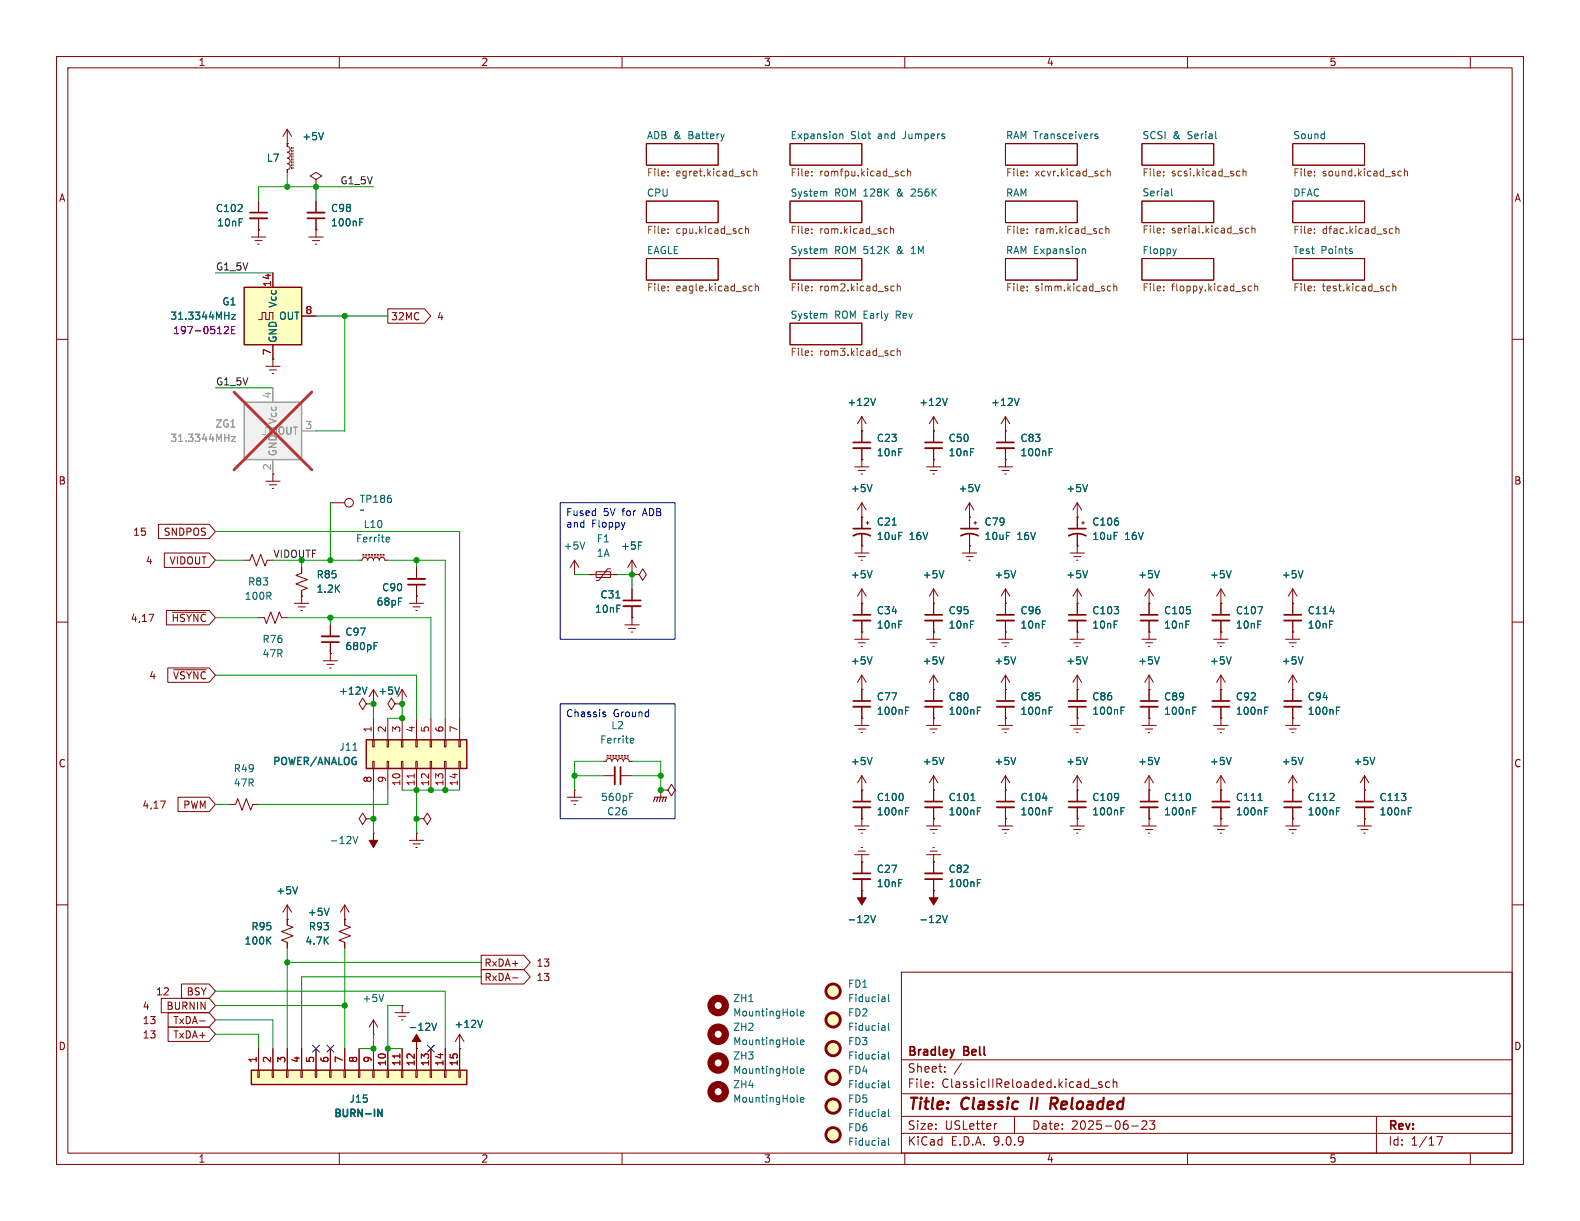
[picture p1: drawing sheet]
<svg xmlns="http://www.w3.org/2000/svg" width="279mm" height="216mm" viewBox="0 0 279 216" stroke-linecap="round" stroke-linejoin="round" font-family="sans-serif">
<g fill="none" stroke="#840000" stroke-width=".18">
<path d="M10 10h259.4v195.9h-259.4zM12 12h255.4v191.9h-255.4zM60 10v2M110 10v2M160 10v2M210 10v2M260 10v2M114.3 35.6h12.7v3.8h-12.7zM114.3 25.4h12.7v3.8h-12.7zM139.7 25.4h12.7v3.8h-12.7zM139.7 35.6h12.7v3.8h-12.7zM177.8 35.6h12.7v3.8h-12.7z"/>
<path d="M177.8 25.4h12.7v3.8h-12.7zM201.9 25.4h12.7v3.8h-12.7zM201.9 35.6h12.7v3.8h-12.7zM228.6 25.4h12.7v3.8h-12.7zM228.6 35.6h12.7v3.8h-12.7zM114.3 45.7h12.7v3.8h-12.7zM139.7 57.2h12.7v3.8h-12.7zM139.7 45.7h12.7v3.8h-12.7zM177.8 45.7h12.7v3.8h-12.7zM201.9 45.7h12.7v3.8h-12.7zM228.6 45.7h12.7v3.8h-12.7zM10 60h2"/>
<path d="M267.4 60h2M10 110h2M152.4 106.7h.1M152.4 104.1l.8 1.3M152.4 104.1l-.8 1.3M152.4 104.1v2.6M189.2 113h2.6M189.9 113.7h1.2M190.4 114.3h.2M190.5 111.8h.1M190.5 111.8v1.2M215.9 106.7h.1"/>
<path d="M215.9 104.1l-.8 1.3M215.9 104.1l.8 1.3M215.9 104.1v4.6M215.9 109.7v2.1M227.3 113h2.6M228 113.7h1.2M228.5 114.3h.2M228.6 111.8h.1M228.6 106.7h.1M228.6 104.1v4.6M228.6 109.7v3.3M228.6 104.1l-.8 1.3"/>
<path d="M228.6 104.1l.8 1.3M267.4 110h2M64.8 124.5l-.7-1.1-.6 1.1 .6 1 .7-1h1.2M66 124.5h.1M66 121.9l.8 1.3M66 121.9l-.7 1.3M66 121.9v2.6M163.8 146.1h2.6M164.5 146.7h1.2M165 147.3h.2M165.1 144.8h.1M165.1 144.8v1.3"/>
<path d="M227.3 146.1h2.6M228 146.7h1.2M228.5 147.3h.2M228.6 144.8h.1M228.6 144.8v1.3M10 160h2M159.4 171.9h108v32h-108zM267.4 160h2M159.4 197.4h108M159.4 193.4h108M159.4 187.4h108M164.9 192.1v.2"/>
<path d="M164.9 191.4v.1M167.1 189.4v.2M167.1 188.7v.1M170 188l-1.3 1.9M176.3 198.7l-.3 .1M179.4 197.4v3M192.9 192.4h1.1M194.9 191.4l-.4-.1-.2 .2 .1 .2 .5 .2v.3h-.6M196.2 191.4l-.4-.1-.3 .3v.4l.1 .2h.6M196.9 191.4l.2-.1 .3 .1 .1 .9M196.9 190.8v1.5M200.1 199.1h1.2"/>
<path d="M201.9 198.3l.6-.1 .2 .1 .1 .3-.9 1.1h.9M203.3 198.2h.9l-.5 .6 .4 .1v.6l-.2 .2h-.4l-.2-.2M243.4 197.4v6.5M60 203.9v2M110 203.9v2M159.4 200.4h108M160 203.9v2M210 203.9v2M254.1 201h1l-.7 1.5M260 203.9v2"/>
</g>
<path d="M182.5 194.1l-.2 2M183.5 194.1l-.3 2M186.3 195.2l.5 .9M186.7 194.1h-.8l-.2 2M186.8 195.1l-1 .1" fill="none" stroke="#840000" stroke-width=".4"/>
<g fill="none" stroke="#725600" stroke-width=".18">
<path d="M118.1 30.3v.2M118.1 31v.1M132.4 30.3h.3M132.7 31.1h-.3M133.3 30.4l.2-.1h.3v.8M133.3 29.8v1.3M143.5 31v.1M143.5 30.3v.2M159.9 30.3h-.3l-.3 .2 .2 .6h.4M160.5 30.4l.2-.1h.3v.8M160.5 29.8v1.3M181.6 30.3v.2"/>
<path d="M181.6 31v.1M194.9 30.3h.4M195.3 31.1h-.4M195.8 30.4l.2-.1h.3v.8M195.8 29.8v1.3M205.8 30.3v.2M205.8 31v.1M218.9 30.3h.4M219.3 31.1h-.4M219.8 30.4l.2-.1h.3l.1 .8M219.8 29.8v1.3M221.4 39.9v1.3"/>
<path d="M232.4 31v.1M232.4 30.3v.2M247.4 30.3h.4M247.8 31.1h-.4M248.4 30.4l.1-.1h.3l.1 .8M248.4 29.8v1.3M118.1 41.2v.1M118.1 40.5v.1M118.1 50.7v.1M118.1 51.3v.1M131.2 40.4l.1 .1M131.3 41.2l-.1 .1"/>
<path d="M131.8 40v1.3M131.8 40.6l.2-.2 .3 .1 .1 .8M132.7 50.6l.3 .1M133 51.4h-.3M133.6 50.7l.2-.1 .3 .1v.7M133.6 50.2v1.2M143.5 40.5v.1M143.5 41.2v.1M143.5 50.7v.1M143.5 51.3v.1M156.8 40.4l.1 .1M156.9 41.2l-.1 .1"/>
<path d="M157.5 40.6l.1-.2 .3 .1 .1 .8M157.5 40v1.3M157.8 50.6l.3 .1M158.1 51.4h-.3M158.7 50.7l.2-.1 .3 .1v.7M158.7 50.2v1.2M181.6 51.3v.1M181.6 40.5v.1M181.6 41.2v.1M181.6 50.7v.1M194.9 40.4l.1 .1M195 41.2l-.1 .1"/>
<path d="M195.6 40.6l.1-.2 .3 .1 .1 .8M195.6 40v1.3M196 50.6l.4 .1M196.4 51.4h-.4M197 50.7l.1-.1 .3 .1 .1 .7M197 50.2v1.2M205.8 51.3v.1M205.8 40.4v.1M205.8 41.1v.1M205.8 50.7v.1M220.2 41l.3 .2 .3-.1M220.7 51.2l.3 .2h.3"/>
<path d="M220.8 40.4h-.3l-.3 .2M221.3 50.7l-.3-.1-.3 .2M221.4 40.5l.2-.1h.3v.8M221.9 50.7l.1-.1 .3 .1 .1 .7M221.9 50.2v1.2M232.4 40.5v.1M232.4 41.2v.1M232.4 50.7v.1M232.4 51.3v.1M245.4 50.6l.4 .1M245.8 51.4h-.4M245.9 40.4l.4 .1"/>
<path d="M246.3 41.2l-.4 .1M246.3 50.7l.2-.1 .3 .1v.7M246.3 50.2v1.2M246.8 40.6l.2-.2 .3 .1 .1 .8M246.8 40v1.3M143.5 62.1v.1M143.5 62.7v.2M157.8 62l.3 .1M158.1 62.8l-.3 .1M158.7 62.1l.2-.1 .3 .1v.8M158.7 61.6v1.3"/>
</g>
<g fill="none" stroke="#006464" stroke-width=".18">
<path d="M128.1 23.7l-.3 .8M146 33.8l.2 .2v.7M148.5 23.8l.2-.1h.3l.1 .8M148.5 23.7v.8M194.1 23.7h-.3l-.2 .2 .1 .1 .4 .2v.3h-.5M207.2 33.4v1.1l.2 .1M146 44l.2 .2v.6M146 55.4l.2 .2v.7M161.1 44.8h.8M161.3 43.9h-.2M191.4 44.1h.5v.7M208 44l-.3 .8"/>
<path d="M239 44.4l.2 .2-.2 .2M239 44l.1 .1M154.2 100.9l-.4 1.3M217.7 100.9l-.4 1.3M222.4 107.3h.9l-.6 1.2M230.4 100.9l-.4 1.3M235.2 108.1h.8M64.9 121.5l-.4 1.3"/>
</g>
<path d="M214.4 108.7h3M227.1 108.7h3" fill="none" stroke="#840000" stroke-width=".3"/>
<path d="M214.4 109.7h3M227.1 109.7h3" fill="none" stroke="#840000" stroke-width=".33"/>
<path d="M64.8 130.8h17.7v5.1h-17.7z" fill="#ffffc2"/>
<path d="M64.8 130.8h17.7v5.1h-17.7z" fill="none" stroke="#840000" stroke-width=".25"/>
<g fill="none" stroke="#840000" stroke-width=".18">
<path d="M65.9 130.8h.3v1.3h-.3zM65.9 134.6h.3v1.3h-.3zM66 127v3.8M66 135.9v3.8M68.5 130.8h.2v1.3h-.2zM68.5 134.6h.2v1.3h-.2zM68.6 127v3.8M68.6 135.9v3.8M69.8 124.5l-.6-1.1-.6 1.1 .6 1 .6-1h1.3M71 130.8h.2v1.3h-.2zM71 134.6h.2v1.3h-.2zM71.1 124.5h.1"/>
<path d="M71.1 121.9v2.6M71.1 127v3.8M71.1 135.9v3.8M71.1 121.9l.8 1.3M71.1 121.9l-.7 1.3M73.5 130.8h.3v1.3h-.3zM73.5 134.6h.3v1.3h-.3zM73.7 127v3.8M73.7 135.9v3.8M76.1 130.8h.2v1.3h-.2zM76.1 134.6h.2v1.3h-.2zM76.2 127v3.8"/>
<path d="M76.2 135.9v3.8M78.6 130.8h.3v1.3h-.3zM78.6 134.6h.3v1.3h-.3zM78.7 127v3.8M78.7 135.9v3.8M81.2 130.8h.2v1.3h-.2zM81.2 134.6h.2v1.3h-.2zM81.3 127v3.8M81.3 135.9v3.8M177.8 139.7h.1M177.8 137.2v4.5M177.8 137.2l-.8 1.2"/>
<path d="M177.8 137.2l.8 1.2M190.5 139.7h.1M190.5 137.2l-.8 1.2M190.5 137.2l.8 1.2M190.5 137.2v4.5M203.2 139.7h.1M203.2 137.2v4.5M203.2 137.2l-.8 1.2M203.2 137.2l.8 1.2M215.9 139.7h.1M215.9 137.2v4.5M215.9 137.2l-.8 1.2"/>
<path d="M215.9 137.2l.8 1.2M228.6 139.7h.1M228.6 137.2l-.8 1.2M228.6 137.2l.8 1.2M228.6 137.2v4.5M241.3 139.7h.1M241.3 137.2l-.8 1.2M241.3 137.2l.8 1.2M241.3 137.2v4.5M40.6 142.2h1.1l.3-1 .8 2.1 .8-2.1 .7 2.1 .4-1.1h1M152.4 157.5h.1M163.8 151.1h2.6"/>
<path d="M164.5 150.5h1.2M165 149.9h.2M165.1 157.5h.1M165.1 152.4h.1M165.1 151.1v3.3M165.1 155.4v2.1M176.5 146.1h2.6M177.2 146.7h1.2M177.7 147.3h.2M177.8 144.8h.1M177.8 142.7v3.4M189.2 146.1h2.6"/>
<path d="M189.9 146.7h1.2M190.4 147.3h.2M190.5 144.8h.1M190.5 142.7v3.4M201.9 146.1h2.6M202.6 146.7h1.2M203.1 147.3h.2M203.2 144.8h.1M203.2 142.7v3.4M214.6 146.1h2.6M215.3 146.7h1.2M215.8 147.3h.2"/>
<path d="M215.9 144.8h.1M215.9 142.7v3.4M228.6 142.7v2.1M240 146.1h2.6M240.7 146.7h1.2M241.2 147.3h.2M241.3 144.8h.1M241.3 142.7v3.4M81.3 185.4h.1M81.3 182.9v2.5M81.3 182.9l.7 1.3M81.3 182.9l-.8 1.3"/>
</g>
<path d="M73.2 136.8v.8" fill="none" stroke="#a90000" stroke-width=".18"/>
<g fill="none" stroke="#006464" stroke-width=".18">
<path d="M62.4 132.7h.7M70.6 121.5l-.4 1.3M179.6 133.9l-.4 1.3M192.3 133.9l-.4 1.3M205 133.9l-.4 1.3M217.7 133.9l-.4 1.3M230.4 133.9l-.4 1.3M243.1 133.9l-.4 1.3M172.8 156.1h.5M172.8 155.5h.6M184.4 141.1h.8M185.5 143.4h.5"/>
<path d="M185.5 142.8h.6M198.2 143.4h.5M198.2 142.8h.6M210.9 143.4h.5M210.9 142.8h.6M222.5 141.6h.7M223.6 143.4h.5M223.6 142.8h.6M236.3 143.4h.5M236.3 142.8h.6M249 143.4h.5M249 142.8h.6"/>
<path d="M154 161.9l.4 1.2 .4-1.2M166.7 161.9l.4 1.2 .4-1.2M85.3 180.4l-.4 1.3"/>
</g>
<g fill="#840000" stroke="#840000" stroke-width=".18">
<path d="M152.4 157.5v1.3h.8l-.8 1.2-.8-1.2h.8z"/>
<path d="M165.1 157.5v1.3h.8l-.8 1.2-.8-1.2h.8z"/>
</g>
<path d="M163.6 155.4h3M176.3 141.7h3M189 141.7h3M201.7 141.7h3M214.4 141.7h3M227.1 141.7h3M239.8 141.7h3" fill="none" stroke="#840000" stroke-width=".3"/>
<path d="M163.6 154.4h3M176.3 142.7h3M189 142.7h3M201.7 142.7h3M214.4 142.7h3M227.1 142.7h3M239.8 142.7h3" fill="none" stroke="#840000" stroke-width=".33"/>
<path d="M44.4 189.2h38.1v2.6h-38.1z" fill="#ffffc2"/>
<path d="M44.4 189.2h38.1v2.6h-38.1z" fill="none" stroke="#840000" stroke-width=".25"/>
<g fill="none" stroke="#840000" stroke-width=".18">
<path d="M50.8 22.9v3l.4 .2 .1 .3-.1 .4-.4 .1 .4 .2 .1 .3-.1 .4-.4 .1 .4 .3 .1 .4-.2 .3h-.3l.4 .2 .1 .4-.1 .3-.4 .2v.5M50.8 25.4h.1M50.8 22.9l-.8 1.2M50.8 22.9l.8 1.2M51.6 26v.3M51.6 26.5v.3M51.6 27.1v.2M51.6 27.6v.2M51.6 28.1v.2M51.6 28.6v.2M51.6 29.1v.2M51.6 29.6v.2"/>
<path d="M51.8 26v.3M51.8 26.5v.3M51.8 27.1v.2M51.8 27.6v.2M51.8 28.1v.2M51.8 28.6v.2M51.8 29.1v.2M51.8 29.6v.2M55.9 31.8l1-.7-1-.6-1 .6 1 .7v1.2M55.9 33h.1M55.9 35.6v2M55.9 38.6v3.3"/>
<path d="M54.6 41.9h2.5M55.2 42.5h1.3M55.8 43.2h.2M55.9 40.6h.1M52.1 106.7h2.5M52.7 107.3h1.3M53.2 108h.3M53.3 105.4h.1M53.3 100.3v1l-1 .4 2.1 .8-2.1 .8 2.1 .7-1.1 .4v2.3M152.4 119.4v2.5M152.4 119.4l-.8 1.3M152.4 119.4l.8 1.3"/>
<path d="M176.5 113h2.6M177.2 113.7h1.2M177.7 114.3h.2M177.8 111.8h.1M177.8 106.7h.1M177.8 104.1v4.6M177.8 109.7v3.3M177.8 119.4v4.6M177.8 119.4l-.8 1.3M177.8 119.4l.8 1.3M177.8 104.1l-.8 1.3M177.8 104.1l.8 1.3"/>
<path d="M190.5 106.7h.1M190.5 119.4l-.8 1.3M190.5 119.4l.8 1.3M190.5 104.1v2.6M190.5 119.4v4.6M190.5 104.1l.8 1.3M190.5 104.1l-.8 1.3M203.2 106.7v2M203.2 109.7v2.1M203.2 119.4v4.6M203.2 119.4l-.8 1.3M203.2 119.4l.8 1.3"/>
<path d="M152.4 121.9h.1M165.1 121.9v2.1M165.1 125v2M176.5 128.3h2.6M177.2 128.9h1.2M177.7 129.5h.2M177.8 127h.1M177.8 121.9h.1M177.8 125v3.3M189.2 128.3h2.6M189.9 128.9h1.2M190.4 129.5h.2"/>
<path d="M190.5 121.9h.1M190.5 127h.1M190.5 125v3.3M201.9 128.3h2.6M202.6 128.9h1.2M203.1 129.5h.2M203.2 127h.1M203.2 121.9h.1M203.2 125v3.3M151.1 151.1h2.6M151.8 150.5h1.2M152.3 149.9h.2"/>
<path d="M152.4 152.4h.1M152.4 151.1v3.3M152.4 155.4v2.1M69.8 179.1h2.6M70.5 179.7h1.3M71.1 177.8h.1M71.1 177.8v1.3M45.6 189.2h.2v1.3h-.2zM45.7 185.4v3.8M48.1 189.2h.3v1.3h-.3zM48.3 185.4v3.8M50.7 189.2h.2v1.3h-.2z"/>
<path d="M50.8 185.4v3.8M53.2 189.2h.3v1.3h-.3zM53.3 185.4v3.8M55.8 189.2h.2v1.3h-.2zM55.9 185.4v3.8M58.3 189.2h.2v1.3h-.2zM58.4 185.4v3.8M60.8 189.2h.3v1.3h-.3zM61 185.4v3.8M63.4 189.2h.2v1.3h-.2zM63.5 185.4v3.8M65.9 189.2h.3v1.3h-.3z"/>
<path d="M66 182.9h.1M66 180.3v2.6M66 185.4v3.8M66 180.3l-.7 1.3M66 180.3l.8 1.3M68.5 189.2h.2v1.3h-.2zM68.6 185.4v3.8M71 189.2h.2v1.3h-.2zM71 180.3h.2M71.1 185.4v3.8M73.5 189.2h.3v1.3h-.3zM73.7 185.4h.1"/>
<path d="M73.7 185.4v3.8M76.1 189.2h.2v1.3h-.2zM76.2 185.4v3.8M78.6 189.2h.3v1.3h-.3zM78.7 185.4v3.8M81.2 189.2h.2v1.3h-.2zM81.3 185.4v3.8"/>
</g>
<path d="M70.7 186.4v.7" fill="none" stroke="#a90000" stroke-width=".18"/>
<path d="M66.8 196.2l.8 1.2v-1.2" fill="none" stroke="#006464" stroke-width=".25"/>
<path d="M54.4 38.6h3M176.3 108.7h3M201.7 108.7h3M163.6 124h3M176.3 124h3M189 125h3M201.7 124h3M150.9 154.4h3" fill="none" stroke="#840000" stroke-width=".3"/>
<path d="M54.4 37.6h3M176.3 109.7h3M201.7 109.7h3M163.6 125h3M176.3 125h3M189 124h3M201.7 125h3M150.9 155.4h3" fill="none" stroke="#840000" stroke-width=".33"/>
<g fill="none" stroke="#006464" stroke-width=".18">
<path d="M57.2 23.4l-.4 1.3M63.6 39.3h.4M63.6 38.7h.6M154.2 116.1l-.4 1.3M179.6 116.1l-.4 1.3M179.6 100.9l-.4 1.3M192.3 100.9l-.4 1.3M192.3 116.1l-.4 1.3M205 116.1l-.4 1.3M172.8 125.7h.5M172.8 125h.6M185.5 125.7h.5"/>
<path d="M185.5 125h.6M198.2 125.6h.5M198.2 125h.6M210.9 125.7h.5M210.9 125h.6M67.9 175.8l-.5 1.3M76.4 180.9l.4 1.3 .4-1.3"/>
</g>
<path d="M73.7 182.9l.7 1.3h-.7v1.2v-1.2h-.8z" fill="#840000" stroke="#840000" stroke-width=".18"/>
<path d="M43.2 71.1h10.1v10.2h-10.1z" fill="#f0f0f0"/>
<path d="M43.2 71.1h10.1v10.2h-10.1z" fill="none" stroke="#a1a1a1" stroke-width=".25"/>
<path d="M46.4 76.8h.6v-1.2h.6v1.2h.7v-1.2h.6v1.2M48.3 68.6v2.5M53.3 76.2h2.6M48.3 81.3v2.5" fill="none" stroke="#a1a1a1" stroke-width=".18"/>
<path d="M41 77.2h.6l-.6 .8h.6" fill="none" stroke="#989898" stroke-width=".18"/>
<path d="M41.4 69.3l13.7 13.8M55.1 69.3l-13.7 13.8" fill="none" stroke="#e12e31" stroke-width=".46"/>
<path d="M47 64.8h2.5M47.6 65.4h1.3M48.1 66h.3M48.3 63.5h.1M48.3 63.5v1.3" fill="none" stroke="#840000" stroke-width=".18"/>
<path d="M43.2 50.8h10.1v10.2h-10.1z" fill="#ffffc2"/>
<path d="M43.2 50.8h10.1v10.2h-10.1z" fill="none" stroke="#840000" stroke-width=".25"/>
<g fill="none" stroke="#840000" stroke-width=".18">
<path d="M45.7 35.6v2M45.7 38.6v3.3M50.8 25.4h.1M50.8 25.4v.5M50.8 30v.5M55.9 35.6v2M55.9 38.6v2M44.4 41.9h2.6M45.1 42.5h1.3M45.6 43.2h.2M45.7 56.5h.7v-1.3h.6v1.3h.6v-1.3h.7v1.3M45.7 40.6h.1"/>
<path d="M48.3 48.3v2.5M53.3 55.9h2.6M55.9 40.6h.1M68.6 54.6h6.5l1.1 1.3-1.1 1.3h-6.5zM48.3 63.5h.1M48.3 61v2.5M152.4 76.2h.1M152.4 73.7v4.5M152.4 79.2v3.4M152.4 73.7l.8 1.2M152.4 73.7l-.8 1.2M165.1 76.2h.1"/>
<path d="M165.1 73.7l.8 1.2M165.1 73.7l-.8 1.2M165.1 73.7v4.5M165.1 79.2v3.4M177.8 76.2h.1M177.8 73.7v4.5M177.8 79.2v3.4M177.8 73.7l.8 1.2M177.8 73.7l-.8 1.2M28 92.7h9l1.1 1.3-1.1 1.3h-9zM29.1 97.8h7.9l1.1 1.3-1.1 1.2h-7.9zM43.2 99.1h1l.4-1.1 .7 2.1 .8-2.1 .8 2.1 .3-1h1.1"/>
<path d="M47 85.1h2.5M47.6 85.7h1.3M48.1 86.4h.3M48.3 83.8v1.3M58.4 88.9h2.6M63.5 99.1h.5l.2-.4 .3-.1 .4 .1 .1 .4 .2-.4 .3-.1 .4 .1 .1 .4 .2-.4 .3-.1 .4 .1 .2 .4 .1-.4 .4-.1 .3 .1 .2 .4h.5M64.1 98.3h.3M64.1 98h.3M64.6 98.3h.3M64.6 98h.3M65.2 98.3h.2M65.2 98h.2"/>
<path d="M65.7 98.3h.2M65.7 98h.2M66.2 98.3h.2M66.2 98h.2M66.7 98.3h.2M66.7 98h.2M67.2 98.3h.2M67.2 98h.2M67.7 98.3h.2M67.7 98h.2M101.6 99.1v2.5M101.6 99.1l-.8 1.2"/>
<path d="M101.6 99.1l.8 1.2M111.8 99.1v2.5M111.8 99.1l-.8 1.2M111.8 99.1l.7 1.2M151.1 82.6h2.6M151.1 97.8h2.6M151.8 83.2h1.2M151.8 98.4h1.2M152.3 99.1h.2M152.3 83.8h.2M152.4 91.4h.1M152.4 81.3h.1"/>
<path d="M152.4 96.5h.1M152.4 88.9v4.6M152.4 94.5v3.3M152.4 88.9l-.8 1.3M152.4 88.9l.8 1.3M153.2 92.5h.5M153.4 92.2v.5M163.8 82.6h2.6M164.5 83.2h1.2M165 83.8h.2M165.1 81.3h.1M170.2 97.8h2.5"/>
<path d="M170.8 98.4h1.3M171.3 99.1h.3M171.4 96.5h.1M171.4 91.4h.1M171.4 88.9v4.6M171.4 94.5v3.3M171.4 88.9l.8 1.3M171.4 88.9l-.7 1.3M172.2 92.5h.5M172.5 92.2v.5M176.5 82.6h2.6M177.2 83.2h1.2"/>
<path d="M177.7 83.8h.2M177.8 81.3h.1M189.2 97.8h2.6M189.9 98.4h1.2M190.4 99.1h.2M190.5 96.5h.1M190.5 91.4h.1M190.5 88.9v4.6M190.5 94.5v3.3M190.5 88.9l-.8 1.3M190.5 88.9l.8 1.3M191.3 92.5h.5"/>
<path d="M191.5 92.2v.5M26.3 108.6h.9l-.6 1.3M29.4 107.9h7.6l1.1 1.3-1.1 1.3h-7.6zM29.7 118.1h7.3l1.1 1.3-1.1 1.3h-7.3zM30.5 108.3h5.9M30.7 118.4h5.7M45.7 109.2h1l.4 1 .8-2 .7 2 .8-2 .4 1h1M53.3 105.4h.1M53.3 100.3v1M53.3 104.4v1M57.1 116.8h2.6M57.8 117.5h1.3"/>
<path d="M58.3 118.1h.2M58.4 115.6h.1M58.4 110.5v2M58.4 113.5v3.3M72.4 106.7h2.5M73 107.3h1.3M73.5 108h.3M73.7 105.4h.1M73.7 100.3v2.1M73.7 103.4v3.3M101.6 101.6h.1M104.1 101.6h5.1"/>
<path d="M105.4 101.1h2.5v1h-2.5zM107.9 100.6h-.5l-1.5 2h-.5M110.5 110.5h2.5M111.1 111.1h1.3M111.6 111.8h.3M111.8 101.6h1.2l.7-1 .6 1-.6 1-.7-1M111.8 101.6h.1M111.8 109.2h.1M111.8 104.1v2.1M111.8 107.2v3.3M151.1 113h2.6M151.8 113.7h1.2"/>
<path d="M152.3 114.3h.2M152.4 111.8h.1M152.4 106.7h.1M152.4 106.7v2M152.4 109.7v3.3M163.8 113h2.6M164.5 113.7h1.2M165 114.3h.2M165.1 111.8h.1M165.1 106.7h.1M165.1 104.1v4.6M165.1 109.7v3.3"/>
<path d="M165.1 119.4v4.6M165.1 119.4l-.8 1.3M165.1 119.4l.8 1.3M165.1 104.1l-.8 1.3M165.1 104.1l.8 1.3M177.8 106.7h.1M177.8 111.8h.1M177.8 106.7v2M177.8 109.7v2.1M190.5 111.8h.1M190.5 106.7h.1M190.5 106.7v2"/>
<path d="M190.5 109.7v2.1M201.9 113h2.6M202.6 113.7h1.2M203.1 114.3h.2M203.2 111.8h.1M203.2 106.7h.1M203.2 104.1v4.6M203.2 109.7v3.3M203.2 104.1l.8 1.3M203.2 104.1l-.8 1.3M214.6 113h2.6M215.3 113.7h1.2"/>
<path d="M215.8 114.3h.2M215.9 111.8h.1M215.9 106.7h.1M215.9 106.7v2M215.9 109.7v3.3M215.9 119.4v4.6M215.9 119.4l-.8 1.3M215.9 119.4l.8 1.3M228.6 106.7h.1M228.6 111.8h.1M228.6 106.7v2M228.6 109.7v2.1"/>
<path d="M228.6 119.4v4.6M228.6 119.4l-.8 1.3M228.6 119.4l.8 1.3M66 124.5h.1M71.1 124.5h.1M101.6 139.7h.1M101.6 139.7v1.3M106.7 134.6h.5l.1-.3 .4-.2 .4 .2 .1 .3 .2-.3 .3-.2 .4 .2 .1 .3 .2-.3 .3-.2 .4 .2 .1 .3 .2-.3 .3-.2 .4 .2 .2 .3h.5M106.7 137.2h2M107.3 133.9h.3M107.3 133.6h.3M107.8 133.9h.3"/>
<path d="M107.8 133.6h.3M108.3 133.9h.3M108.3 133.6h.3M108.8 133.9h.3M108.8 133.6h.3M109.3 133.9h.3M109.3 133.6h.3M109.7 137.2h2.1M109.9 133.9h.2M109.9 133.6h.2M110.4 133.9h.2M110.4 133.6h.2"/>
<path d="M110.9 133.9h.2M110.9 133.6h.2M116.8 139.7h1.3l.6-1 .7 1-.7 1-.6-1M116.8 139.7h.1M116.8 139.7v1.3M151.1 128.3h2.6M151.8 128.9h1.2M152.3 129.5h.2M152.4 127h.1M152.4 139.7h.1M152.4 121.9h.1M152.4 121.9v2.1"/>
<path d="M152.4 125v3.3M152.4 137.2v4.5M152.4 137.2l.8 1.2M152.4 137.2l-.8 1.2M163.8 128.3h2.6M164.5 128.9h1.2M165 129.5h.2M165.1 127h.1M165.1 121.9h.1M165.1 139.7h.1M165.1 125v3.3M165.1 137.2v4.5"/>
<path d="M165.1 137.2l.8 1.2M165.1 137.2l-.8 1.2M177.8 121.9h.1M177.8 127h.1M177.8 139.7h.1M177.8 121.9v2.1M177.8 125v2M177.8 139.7v2M190.5 127h.1M190.5 121.9h.1M190.5 139.7h.1M190.5 121.9v2.1"/>
<path d="M190.5 125v2M190.5 139.7v2M203.2 121.9h.1M203.2 127h.1M203.2 139.7h.1M203.2 121.9v2.1M203.2 125v2M203.2 139.7v2M214.6 128.3h2.6M215.3 128.9h1.2M215.8 129.5h.2M215.9 121.9h.1"/>
<path d="M215.9 127h.1M215.9 139.7h.1M215.9 125v3.3M215.9 139.7v2M227.3 128.3h2.6M228 128.9h1.2M228.5 129.5h.2M228.6 127h.1M228.6 121.9h.1M228.6 139.7h.1M228.6 125v3.3M228.6 139.7v2"/>
<path d="M241.3 139.7h.1M241.3 139.7v2M28.4 141.6h.8l-.5 1.3M31.5 141h5.5l1.1 1.2-1.1 1.3h-5.5zM64.8 144.8l-.7-1-.6 1 .6 1 .7-1h1.2M66 144.8h.1M66 147.3h.1M72.4 148.6h2.5M73 149.2h1.3M73.5 149.9h.3M73.7 144.8h1.2l.7-1 .6 1-.6 1-.7-1M73.7 144.8h.1"/>
<path d="M73.7 147.3h.1M73.7 147.3v1.3M100.3 141h2.6M101 141.6h1.2M101.5 142.2h.2M151.1 146.1h2.6M151.8 146.7h1.2M152.3 147.3h.2M152.4 144.8h.1M152.4 152.4h.1M152.4 157.5h.1M152.4 142.7v3.4"/>
<path d="M152.4 152.4v2M152.4 155.4v2.1M165.1 144.8h.1M165.1 152.4h.1M165.1 157.5h.1M165.1 142.7v2.1M165.1 152.4v2M165.1 155.4v2.1M177.8 144.8h.1M177.8 142.7v2.1M190.5 144.8h.1M190.5 142.7v2.1"/>
<path d="M203.2 144.8h.1M203.2 142.7v2.1M215.9 144.8h.1M215.9 142.7v2.1M228.6 144.8h.1M228.6 142.7v2.1M241.3 144.8h.1M241.3 142.7v2.1M28.5 176.5h8.5l1.1 1.3-1.1 1.3h-8.5zM29.7 179.1h7.3l1.1 1.2-1.1 1.3h-7.3zM32.1 174h4.9l1.1 1.3-1.1 1.2h-4.9zM50.8 160v3.6l1 .4-2 .7 2 .8-2 .7 1 .4v1"/>
<path d="M50.8 162.6h.1M50.8 160l-.8 1.3M50.8 160l.8 1.3M61 162.6h.1M61 160v3.6l1 .4-2.1 .7 2.1 .8-2.1 .7 1.1 .4v1M61 160l-.8 1.3M61 160l.7 1.3M85.1 171.4h7.6l1.1 1.3-1.1 1.3h-7.6zM85.1 168.9h7.6l1.1 1.3-1.1 1.3h-7.6zM90.6 172.9h1M29.7 181.6h7.3l1.1 1.3-1.1 1.3h-7.3zM35.3 180.5h1"/>
<path d="M45.7 185.4v3.8M48.3 185.4v3.8M50.8 185.4v3.8M53.3 185.4v3.8M55.9 185.4v3.8M58.4 185.4v3.8M61 185.4v3.8M63.5 185.4v3.8M66 185.4v3.8M68.6 185.4v3.8M71.1 185.4v3.8M73.7 185.4h.1"/>
<path d="M73.7 185.4v3.8M76.2 185.4v3.8M78.7 185.4v3.8M81.3 185.4h.1M81.3 185.4v3.8"/>
<circle cx="61.7" cy="88.9" r=".76"/>
</g>
<g fill="none" stroke="#006464" stroke-width=".18">
<path d="M57.2 23.4l-.4 1.3M63.6 39.3h.4M63.6 38.7h.6M41 55.6h.6l-.6 .9h.6M154.8 70.4l-.4 1.3M167.5 70.4l-.4 1.3M180.2 70.4l-.4 1.3M185.5 79.9h.5M185.5 79.3h.6M68.5 95h.3l.1 .3-.6 .1M68.8 95.8h-.3M103.4 95.8l-.4 1.3"/>
<path d="M112.9 95.8h.6M154.2 85.7l-.4 1.2M157.8 92.9h.7M173.3 85.7l-.5 1.2M192.3 85.7l-.4 1.2M66.2 114.2h.4M66.2 113.6h.6M108.9 105.7h.7M154.2 100.9l-.4 1.3M154.2 116.1l-.4 1.3M166.9 116.1l-.4 1.3M166.9 100.9l-.4 1.3"/>
<path d="M179.6 100.9l-.4 1.3M179.6 116.1l-.4 1.3M192.3 100.9l-.4 1.3M192.3 116.1l-.4 1.3M205 100.9l-.4 1.3M205 116.1l-.4 1.3M217.7 116.1l-.4 1.3M217.7 100.9l-.4 1.3M222.4 107.3h.9l-.6 1.2M230.4 116.1l-.4 1.3M230.4 100.9l-.4 1.3M235.2 108.1h.8"/>
<path d="M64.9 121.5l-.4 1.3M70.6 121.5l-.4 1.3M111.6 130.5l.4 .1 .1 .2-.6 .2M112 131.3l-.4 .1M154.2 133.9l-.4 1.3M160.1 125.7h.5M160.1 125h.6M166.9 133.9l-.4 1.3M172.8 125.7h.5M172.8 125h.6M179.6 133.9l-.4 1.3M185.5 125.7h.5"/>
<path d="M185.5 125h.6M192.3 133.9l-.4 1.3M198.2 125.6h.5M198.2 125h.6M205 133.9l-.4 1.3M210.9 125.7h.5M210.9 125h.6M217.7 133.9l-.4 1.3M223.6 125.7h.5M223.6 125h.6M230.4 133.9l-.4 1.3M236.3 125.7h.5"/>
<path d="M236.3 125h.6M243.1 133.9l-.4 1.3M52.6 156.8l-.4 1.3M62.4 147.9l.4 1.3 .5-1.3M111.4 140.9h.4M111.4 140.3h.6M160.1 143.4h.5M160.1 142.8h.6M171.7 141.6h.7M172.8 143.4h.5M172.8 142.8h.6M172.8 156.1h.5"/>
<path d="M172.8 155.5h.6M184.4 141.1h.8M185.5 143.4h.5M185.5 142.8h.6M198.2 143.4h.5M198.2 142.8h.6M210.9 143.4h.5M210.9 142.8h.6M222.5 141.6h.7M223.6 143.4h.5M223.6 142.8h.6M236.3 143.4h.5"/>
<path d="M236.3 142.8h.6M249 143.4h.5M249 142.8h.6M47.4 166.2l.5 .7M47.9 165.7l-.7 .7M58.2 160.6l-.4 1.3M141 179.5l.1 .1M141.6 179.2l.6-.1-.1-.2-.4-.1-.1 .2v.6h.5M154 161.9l.4 1.2 .4-1.2M156.4 176.3l.1 .8M156.5 177l-.1 .1M156.5 176.6h-.1"/>
<path d="M157.1 175.8v1.1l.2 .2M166.7 161.9l.4 1.2 .4-1.2M76.4 180.9l.4 1.3 .4-1.3M85.3 180.4l-.4 1.3M141 189.6l.1 .2M141 184.5l.1 .2M141 194.7l.1 .2M141.6 184.3l.6-.1-.1-.3h-.4l-.1 .2v.6h.5M141.6 189.4l.6-.1-.1-.3h-.4l-.1 .1v.6h.5M141.6 194.5l.6-.2-.1-.2-.4-.1-.1 .2v.6h.5M156.4 181.4l.1 .8M156.4 186.5l.1 .8"/>
<path d="M156.4 191.6l.1 .7M156.4 196.6l.1 .8M156.5 182.1l-.1 .1M156.5 181.6l-.1 .1M156.5 192.3h-.1M156.5 191.8l-.1 .1M156.5 197.4h-.1M156.5 196.9h-.1M156.5 187.2l-.1 .1M156.5 186.7l-.1 .1M157.1 180.9v1.1l.2 .2M157.1 186v1.1l.2 .2"/>
<path d="M157.1 191.1v1.1l.2 .1M157.1 196.2v1l.2 .2M156.4 201.7l.1 .8M156.5 202.4l-.1 .1M156.5 202h-.1M157.1 201.2v1.1l.2 .2"/>
</g>
<path d="M39.7 57.9l.5-.2 .2 .4-.8 .9h.8M41 58.3h.4M41.6 57.7h-.6v1.3h.6" fill="none" stroke="#840084" stroke-width=".18"/>
<g fill="none" stroke="#840000" stroke-width=".3">
<path d="M44.2 37.6h3M150.9 78.2h3M163.6 78.2h3M176.3 78.2h3M150.9 94.7a3.2 3.2 0 0 1 3 0M150.9 93.5h3M169.9 94.7a3.2 3.2 0 0 1 3.1 0M169.9 93.5h3.1M189 94.7a3.2 3.2 0 0 1 3 0M189 93.5h3M56.9 113.5h3M72.1 103.4h3.1"/>
<path d="M110.2 106.2h3.1M150.9 108.7h3M163.6 108.7h3M189 108.7h3M109.7 135.6v3.1M150.9 124h3M214.4 124h3M227.1 124h3M150.9 141.7h3M163.6 141.7h3"/>
</g>
<g fill="none" stroke="#840000" stroke-width=".33">
<path d="M44.2 38.6h3M150.9 79.2h3M163.6 79.2h3M176.3 79.2h3M56.9 112.5h3M72.1 102.4h3.1M110.2 107.2h3.1M150.9 109.7h3M163.6 109.7h3M189 109.7h3M108.7 135.6v3.1M150.9 125h3"/>
<path d="M214.4 125h3M227.1 125h3M150.9 142.7h3M163.6 142.7h3"/>
</g>
<path d="M115.6 141.7l.2-.7h2.1l-.3 .7M116.3 141l-.2 .7M116.8 141l-.2 .7M117.3 141l-.2 .7" fill="none" stroke="#840000" stroke-width=".2"/>
<path d="M66 147.3v1.3h.8l-.8 1.3-.7-1.3h.7z" fill="#840000" stroke="#840000" stroke-width=".18"/>
<g fill="#ffffc2" stroke="#ffffc2" stroke-width=".18">
<circle cx="147.3" cy="200.7" r="1.27"/>
<circle cx="147.3" cy="180.3" r="1.27"/>
<circle cx="147.3" cy="190.5" r="1.27"/>
<circle cx="147.3" cy="195.6" r="1.27"/>
<circle cx="147.3" cy="185.4" r="1.27"/>
<circle cx="147.3" cy="175.3" r="1.27"/>
</g>
<g fill="none" stroke="#840000" stroke-width=".51">
<circle cx="147.3" cy="175.3" r="1.27"/>
<circle cx="147.3" cy="195.6" r="1.27"/>
<circle cx="147.3" cy="190.5" r="1.27"/>
<circle cx="147.3" cy="185.4" r="1.27"/>
<circle cx="147.3" cy="180.3" r="1.27"/>
<circle cx="147.3" cy="200.7" r="1.27"/>
</g>
<g fill="none" stroke="#840000" stroke-width="1.3">
<circle cx="127" cy="177.8" r="1.27"/>
<circle cx="127" cy="193" r="1.27"/>
<circle cx="127" cy="188" r="1.27"/>
<circle cx="127" cy="182.9" r="1.27"/>
</g>
<g fill="none" stroke="#009600" stroke-width=".18">
<path d="M50.8 30.5v2.5M55.9 33v2.6M66 33h-20.3v2.6M38.1 48.3h10.2M55.9 55.9h12.7M61 55.9v20.3h-5.1M38.1 68.6h10.2M38.1 99.1h5.1M38.1 94h43.2v33M48.3 99.1h15.2M53.3 99.1v1.2M58.4 88.9v10.2"/>
<path d="M68.6 99.1h10.1v27.9M73.7 99.1v1.2M38.1 119.4h35.6v7.6M38.1 109.2h7.6M50.8 109.2h25.4v17.8M58.4 109.2v1.3M101.6 101.6h2.5M109.2 101.6h2.6v2.5M66 124.5v2.5M66 139.7v7.6M68.6 139.7v2.5h-22.9M71.1 139.7h10.2"/>
<path d="M71.1 124.5v2.5h-2.5M73.7 139.7v7.6M101.6 137.2h5.1M106.7 134.6h-5.1v5.1M111.8 134.6h5v5.1M111.8 137.2h5M38.1 142.2h2.5M38.1 175.3h40.6v10.1M38.1 177.8h22.9M50.8 167.6v17.8M50.8 170.2h34.3M61 167.6v17.8"/>
<path d="M71.1 177.8h-2.5v7.6h2.5M85.1 172.7h-31.8v12.7M38.1 182.9h7.6v2.5M38.1 180.3h10.2v5.1M66 182.9v2.5h-2.5"/>
</g>
<path d="M55.3 184.8l1.2 1.2M56.5 184.8l-1.2 1.2M57.8 184.8l1.2 1.2M59 184.8l-1.2 1.2M75.6 184.8l1.2 1.2M76.8 184.8l-1.2 1.2" fill="none" stroke="#000084" stroke-width=".18"/>
<path d="M99.1 88.9h20.3v24.1h-20.3zM99.1 124.5h20.3v20.3h-20.3zM106.8 126.3l.3 .1v.2l-.2 .1h-.2M106.8 125.9h.3" fill="none" stroke="#0000c2" stroke-width=".18"/>
<path d="M66.8 196.2l.8 1.2v-1.2" fill="none" stroke="#006464" stroke-width=".25"/>
<path d="M70.7 186.4v.7" fill="none" stroke="#a90000" stroke-width=".18"/>
<path d="M41 77.2h.6l-.6 .8h.6" fill="none" stroke="#989898" stroke-width=".18"/>
<path d="M48.3 68.6v2.5M53.3 76.2h2.6M48.3 81.3v2.5" fill="none" stroke="#a1a1a1" stroke-width=".18"/>
<path d="M41.4 69.3l13.7 13.8M55.1 69.3l-13.7 13.8" fill="none" stroke="#e12e31" stroke-width=".46"/>
<g fill="#009600" stroke="#009600" stroke-width=".18">
<circle cx="53.3" cy="99.1" r=".46"/>
<circle cx="58.4" cy="109.2" r=".46"/>
<circle cx="58.4" cy="99.1" r=".46"/>
<circle cx="61" cy="177.8" r=".46"/>
<circle cx="66" cy="185.4" r=".46"/>
<circle cx="68.6" cy="185.4" r=".46"/>
<circle cx="61" cy="55.9" r=".46"/>
<circle cx="55.9" cy="33" r=".46"/>
<circle cx="50.8" cy="33" r=".46"/>
<circle cx="73.7" cy="99.1" r=".46"/>
<circle cx="111.8" cy="101.6" r=".46"/>
<circle cx="50.8" cy="170.2" r=".46"/>
<circle cx="76.2" cy="139.7" r=".46"/>
<circle cx="66" cy="144.8" r=".46"/>
<circle cx="73.7" cy="144.8" r=".46"/>
<circle cx="71.1" cy="124.5" r=".46"/>
<circle cx="71.1" cy="127" r=".46"/>
<circle cx="66" cy="124.5" r=".46"/>
<circle cx="78.7" cy="139.7" r=".46"/>
<circle cx="101.6" cy="137.2" r=".46"/>
<circle cx="73.7" cy="139.7" r=".46"/>
<circle cx="116.8" cy="139.7" r=".46"/>
<circle cx="116.8" cy="137.2" r=".46"/>
</g>
<g font-size="2.8" fill="#840000">
<text x="160.4" y="196.8">Title:</text>
<text x="170.1" y="196.8">Classic</text>
<text x="187.4" y="196.8">Reloaded</text>
</g>
<g font-size="2.1" fill="#840000">
<text x="160.4" y="189.9">Sheet:</text>
<text x="160.4" y="187.1">Bradley</text>
<text x="170.5" y="187.1">Bell</text>
<text x="160.4" y="192.6">File:</text>
<text x="166.5" y="192.6">ClassicIIReloaded.kicad_sch</text>
<text x="160.4" y="202.8">KiCad</text>
<text x="160.4" y="200">Size:</text>
<text x="167.1" y="200">USLetter</text>
<text x="168.1" y="202.8">E.D.A.</text>
<text x="175.7" y="202.8">9.0.9</text>
<text x="182.4" y="200">Date:</text>
<text x="189.4" y="200">2025-06-23</text>
<text x="245.4" y="200.2">Rev:</text>
<text x="245.4" y="202.8">Id:</text>
<text x="249.5" y="202.8">1/17</text>
</g>
<g font-size="1.8" fill="#840000">
<text x="35" y="11.9">1</text>
<text x="85" y="11.9">2</text>
<text x="135" y="11.9">3</text>
<text x="185" y="11.9">4</text>
<text x="235" y="11.9">5</text>
<text x="10.3" y="35.9">A</text>
<text x="267.7" y="35.9">A</text>
<text x="69.1" y="56.8">32MC</text>
<text x="77.2" y="56.8">4</text>
<text x="48" y="83.3" transform="rotate(-90 48 83.3)">2</text>
<text x="10.3" y="85.9">B</text>
<text x="267.7" y="85.9">B</text>
<text x="23.4" y="94.9">15</text>
<text x="28.8" y="94.9">SNDPOS</text>
<text x="25.7" y="100">4</text>
<text x="29.9" y="100">VIDOUT</text>
<text x="23" y="110.2">4,17</text>
<text x="30.2" y="110.2">~{HSYNC}</text>
<text x="26.3" y="120.3">4</text>
<text x="30.5" y="120.3">~{VSYNC}</text>
<text x="10.3" y="135.9">C</text>
<text x="267.7" y="135.9">C</text>
<text x="25.1" y="143.2">4,17</text>
<text x="32.3" y="143.2">PWM</text>
<text x="85.6" y="173.7">RxDA-</text>
<text x="85.6" y="171.1">RxDA+</text>
<text x="94.8" y="173.7">13</text>
<text x="94.8" y="171.1">13</text>
<text x="25.1" y="178.8">4</text>
<text x="27.5" y="176.2">12</text>
<text x="29.3" y="178.8">BURNIN</text>
<text x="32.9" y="176.2">BSY</text>
<text x="10.3" y="185.9">D</text>
<text x="25.1" y="181.3">13</text>
<text x="25.1" y="183.8">13</text>
<text x="30.5" y="181.3">TxDA-</text>
<text x="30.5" y="183.8">TxDA+</text>
<text x="267.7" y="185.9">D</text>
<text x="35" y="205.8">1</text>
<text x="85" y="205.8">2</text>
<text x="135" y="205.8">3</text>
<text x="185" y="205.8">4</text>
<text x="235" y="205.8">5</text>
</g>
<g font-size="1.8" fill="#006464">
<text x="47.1" y="28.8">L7</text>
<text x="53.3" y="25">+5V</text>
<text x="114.3" y="24.7">ADB &amp;</text>
<text x="121.8" y="24.7">Battery</text>
<text x="139.7" y="24.7">Expansion</text>
<text x="150.4" y="24.7">Slot</text>
<text x="155.3" y="24.7">and</text>
<text x="160" y="24.7">Jumpers</text>
<text x="177.8" y="24.7">RAM Transceivers</text>
<text x="201.9" y="24.7">SCSI</text>
<text x="207.4" y="24.7">&amp;</text>
<text x="210.1" y="24.7">Serial</text>
<text x="228.6" y="24.7">Sound</text>
<text x="114.3" y="34.8">CPU</text>
<text x="139.7" y="34.8">System</text>
<text x="147.6" y="34.8">ROM 128K</text>
<text x="158.9" y="34.8">&amp;</text>
<text x="161.6" y="34.8">256K</text>
<text x="177.8" y="34.8">RAM</text>
<text x="201.9" y="34.8">Serial</text>
<text x="228.6" y="34.8">DFAC</text>
<text x="38.1" y="37.7">C102</text>
<text x="38.3" y="40.2">10nF</text>
<text x="58.4" y="40.2">100nF</text>
<text x="58.4" y="37.7">C98</text>
<text x="114.3" y="45">EAGLE</text>
<text x="139.7" y="45">System</text>
<text x="147.6" y="45">ROM 512K</text>
<text x="158.9" y="45">&amp;</text>
<text x="161.6" y="45">1M</text>
<text x="177.8" y="45">RAM Expansion</text>
<text x="201.9" y="45">Floppy</text>
<text x="228.6" y="45">Test</text>
<text x="233.6" y="45">Points</text>
<text x="30" y="56.7">31.3344MHz</text>
<text x="39.2" y="54.2">G1</text>
<text x="49.1" y="54.5" transform="rotate(-90 49.1 54.5)">Vcc</text>
<text x="49.3" y="56.7">OUT</text>
<text x="139.7" y="56.4">System</text>
<text x="147.6" y="56.4">ROM Early</text>
<text x="158.7" y="56.4">Rev</text>
<text x="49.1" y="60.7" transform="rotate(-90 49.1 60.7)">GND</text>
<text x="149.8" y="72">+12V</text>
<text x="162.5" y="72">+12V</text>
<text x="175.2" y="72">+12V</text>
<text x="154.9" y="78.3">C23</text>
<text x="154.9" y="80.9">10nF</text>
<text x="167.6" y="78.3">C50</text>
<text x="167.6" y="80.9">10nF</text>
<text x="180.3" y="80.9">100nF</text>
<text x="180.3" y="78.3">C83</text>
<text x="63.5" y="89.1">TP186</text>
<text x="150.4" y="87.2">+5V</text>
<text x="169.4" y="87.2">+5V</text>
<text x="188.5" y="87.2">+5V</text>
<text x="63.5" y="91">~</text>
<text x="64.2" y="93.6">L10</text>
<text x="154.9" y="93.1">C21</text>
<text x="154.9" y="95.7">10uF</text>
<text x="160.8" y="95.7">16V</text>
<text x="174" y="93.1">C79</text>
<text x="174" y="95.7">10uF</text>
<text x="179.8" y="95.7">16V</text>
<text x="193" y="93.1">C106</text>
<text x="193" y="95.7">10uF</text>
<text x="198.9" y="95.7">16V</text>
<text x="62.9" y="96.1">Ferrite</text>
<text x="99.6" y="97.4">+5V</text>
<text x="105.4" y="96.1">F1</text>
<text x="105.4" y="98.7">1A</text>
<text x="109.7" y="97.4">+5F</text>
<text x="43.2" y="106.3">100R</text>
<text x="43.8" y="103.7">R83</text>
<text x="55.9" y="102.5">R85</text>
<text x="55.9" y="105">1.2K</text>
<text x="66.5" y="107.3">68pF</text>
<text x="67.5" y="104.7">C90</text>
<text x="106.1" y="106">C31</text>
<text x="150.4" y="102.5">+5V</text>
<text x="163.1" y="102.5">+5V</text>
<text x="175.8" y="102.5">+5V</text>
<text x="188.5" y="102.5">+5V</text>
<text x="201.2" y="102.5">+5V</text>
<text x="213.9" y="102.5">+5V</text>
<text x="226.6" y="102.5">+5V</text>
<text x="46.3" y="113.9">R76</text>
<text x="61" y="112.6">C97</text>
<text x="105.1" y="108.6">10nF</text>
<text x="154.9" y="108.8">C34</text>
<text x="154.9" y="111.4">10nF</text>
<text x="167.6" y="108.8">C95</text>
<text x="167.6" y="111.4">10nF</text>
<text x="180.3" y="108.8">C96</text>
<text x="180.3" y="111.4">10nF</text>
<text x="193" y="108.8">C103</text>
<text x="193" y="111.4">10nF</text>
<text x="205.7" y="108.8">C105</text>
<text x="205.7" y="111.4">10nF</text>
<text x="218.4" y="108.8">C107</text>
<text x="218.4" y="111.4">10nF</text>
<text x="231.1" y="108.8">C114</text>
<text x="231.1" y="111.4">10nF</text>
<text x="46.3" y="116.4">47R</text>
<text x="61" y="115.2">680pF</text>
<text x="150.4" y="117.7">+5V</text>
<text x="163.1" y="117.7">+5V</text>
<text x="175.8" y="117.7">+5V</text>
<text x="188.5" y="117.7">+5V</text>
<text x="201.2" y="117.7">+5V</text>
<text x="213.9" y="117.7">+5V</text>
<text x="226.6" y="117.7">+5V</text>
<text x="59.8" y="123">+12V</text>
<text x="66.8" y="123">+5V</text>
<text x="154.9" y="124.1">C77</text>
<text x="167.6" y="124.1">C80</text>
<text x="180.3" y="124.1">C85</text>
<text x="193" y="124">C86</text>
<text x="205.7" y="124.1">C89</text>
<text x="218.4" y="124.1">C92</text>
<text x="231.1" y="124.1">C94</text>
<text x="106" y="131.7">Ferrite</text>
<text x="108" y="129.1">L2</text>
<text x="154.9" y="126.6">100nF</text>
<text x="167.6" y="126.6">100nF</text>
<text x="180.3" y="126.6">100nF</text>
<text x="193" y="126.6">100nF</text>
<text x="205.7" y="126.6">100nF</text>
<text x="218.4" y="126.6">100nF</text>
<text x="231.1" y="126.6">100nF</text>
<text x="41.2" y="136.8">R49</text>
<text x="48.1" y="135.6">POWER/ANALOG</text>
<text x="59.9" y="132.9">J11</text>
<text x="150.4" y="135.5">+5V</text>
<text x="163.1" y="135.5">+5V</text>
<text x="175.8" y="135.5">+5V</text>
<text x="188.5" y="135.5">+5V</text>
<text x="201.2" y="135.5">+5V</text>
<text x="213.9" y="135.5">+5V</text>
<text x="226.6" y="135.5">+5V</text>
<text x="239.3" y="135.5">+5V</text>
<text x="41.2" y="139.3">47R</text>
<text x="106.2" y="141.8">560pF</text>
<text x="154.9" y="141.8">C100</text>
<text x="167.6" y="141.8">C101</text>
<text x="180.3" y="141.8">C104</text>
<text x="193" y="141.8">C109</text>
<text x="205.7" y="141.8">C110</text>
<text x="218.4" y="141.8">C111</text>
<text x="231.1" y="141.8">C112</text>
<text x="243.8" y="141.8">C113</text>
<text x="58.2" y="149.5">-12V</text>
<text x="107.3" y="144.4">C26</text>
<text x="154.9" y="144.4">100nF</text>
<text x="167.6" y="144.4">100nF</text>
<text x="180.3" y="144.4">100nF</text>
<text x="193" y="144.4">100nF</text>
<text x="205.7" y="144.4">100nF</text>
<text x="218.4" y="144.4">100nF</text>
<text x="231.1" y="144.4">100nF</text>
<text x="243.8" y="144.4">100nF</text>
<text x="154.9" y="154.5">C27</text>
<text x="167.6" y="154.5">C82</text>
<text x="48.8" y="158.3">+5V</text>
<text x="154.9" y="157.1">10nF</text>
<text x="167.6" y="157.1">100nF</text>
<text x="43.1" y="167.2">100K</text>
<text x="44.4" y="164.7">R95</text>
<text x="53.9" y="167.2">4.7K</text>
<text x="54.3" y="162.2">+5V</text>
<text x="54.5" y="164.7">R93</text>
<text x="149.8" y="163.4">-12V</text>
<text x="162.5" y="163.4">-12V</text>
<text x="64" y="177.4">+5V</text>
<text x="129.5" y="177.4">ZH1</text>
<text x="129.5" y="179.9">MountingHole</text>
<text x="149.9" y="179.9">FD2</text>
<text x="149.9" y="174.9">FD1</text>
<text x="149.9" y="177.4">Fiducial</text>
<text x="72.1" y="182.5">-12V</text>
<text x="80.3" y="182">+12V</text>
<text x="129.5" y="182.5">ZH2</text>
<text x="129.5" y="185">MountingHole</text>
<text x="149.9" y="185">FD3</text>
<text x="149.9" y="182.5">Fiducial</text>
<text x="129.5" y="187.6">ZH3</text>
<text x="129.5" y="190.1">MountingHole</text>
<text x="149.9" y="190.1">FD4</text>
<text x="149.9" y="187.6">Fiducial</text>
<text x="58.9" y="197.9">BURN-IN</text>
<text x="61.7" y="195.2">J15</text>
<text x="129.5" y="192.6">ZH4</text>
<text x="129.5" y="195.2">MountingHole</text>
<text x="149.9" y="195.2">FD5</text>
<text x="149.9" y="192.6">Fiducial</text>
<text x="149.9" y="197.7">Fiducial</text>
<text x="149.9" y="200.3">FD6</text>
<text x="149.9" y="202.8">Fiducial</text>
</g>
<g font-size="1.8" fill="#0f0f0f">
<text x="60.1" y="32.7">G1_5V</text>
<text x="38.1" y="47.9">G1_5V</text>
<text x="38.1" y="68.2">G1_5V</text>
<text x="48.3" y="98.7">VIDOUTF</text>
</g>
<g font-size="1.8" fill="#725600">
<text x="114.3" y="31.5">File:</text>
<text x="119.5" y="31.5">egret.kicad_sch</text>
<text x="139.7" y="31.5">File:</text>
<text x="144.9" y="31.5">romfpu.kicad_sch</text>
<text x="177.8" y="31.5">File:</text>
<text x="183" y="31.5">xcvr.kicad_sch</text>
<text x="201.9" y="31.5">File:</text>
<text x="207.2" y="31.5">scsi.kicad_sch</text>
<text x="228.6" y="31.5">File:</text>
<text x="233.8" y="31.5">sound.kicad_sch</text>
<text x="114.3" y="41.7">File:</text>
<text x="119.5" y="41.7">cpu.kicad_sch</text>
<text x="139.7" y="41.7">File:</text>
<text x="144.9" y="41.7">rom.kicad_sch</text>
<text x="177.8" y="41.7">File:</text>
<text x="183" y="41.7">ram.kicad_sch</text>
<text x="201.9" y="41.6">File:</text>
<text x="207.2" y="41.6">serial.kicad_sch</text>
<text x="228.6" y="41.7">File:</text>
<text x="233.8" y="41.7">dfac.kicad_sch</text>
<text x="114.3" y="51.8">File:</text>
<text x="119.5" y="51.8">eagle.kicad_sch</text>
<text x="139.7" y="51.8">File:</text>
<text x="144.9" y="51.8">rom2.kicad_sch</text>
<text x="177.8" y="51.8">File:</text>
<text x="183" y="51.8">simm.kicad_sch</text>
<text x="201.9" y="51.8">File:</text>
<text x="207.2" y="51.8">floppy.kicad_sch</text>
<text x="228.6" y="51.8">File:</text>
<text x="233.8" y="51.8">test.kicad_sch</text>
<text x="139.7" y="63.3">File:</text>
<text x="144.9" y="63.3">rom3.kicad_sch</text>
</g>
<g font-size="1.8" fill="#a90000">
<text x="48" y="50.8" transform="rotate(-90 48 50.8)">14</text>
<text x="53.9" y="55.6">8</text>
<text x="48" y="62.9" transform="rotate(-90 48 62.9)">7</text>
<text x="65.8" y="129.6" transform="rotate(-90 65.8 129.6)">1</text>
<text x="68.3" y="129.6" transform="rotate(-90 68.3 129.6)">2</text>
<text x="70.9" y="129.6" transform="rotate(-90 70.9 129.6)">3</text>
<text x="73.4" y="129.6" transform="rotate(-90 73.4 129.6)">4</text>
<text x="75.9" y="129.6" transform="rotate(-90 75.9 129.6)">5</text>
<text x="78.5" y="129.6" transform="rotate(-90 78.5 129.6)">6</text>
<text x="81" y="129.6" transform="rotate(-90 81 129.6)">7</text>
<text x="65.8" y="138.5" transform="rotate(-90 65.8 138.5)">8</text>
<text x="68.3" y="138.5" transform="rotate(-90 68.3 138.5)">9</text>
<text x="70.9" y="139.1" transform="rotate(-90 70.9 139.1)">10</text>
<text x="73.4" y="139.1" transform="rotate(-90 73.4 139.1)">11</text>
<text x="75.9" y="139.1" transform="rotate(-90 75.9 139.1)">12</text>
<text x="78.5" y="139.1" transform="rotate(-90 78.5 139.1)">13</text>
<text x="81" y="139.1" transform="rotate(-90 81 139.1)">14</text>
<text x="45.5" y="188" transform="rotate(-90 45.5 188)">1</text>
<text x="48" y="188" transform="rotate(-90 48 188)">2</text>
<text x="50.5" y="188" transform="rotate(-90 50.5 188)">3</text>
<text x="53.1" y="188" transform="rotate(-90 53.1 188)">4</text>
<text x="55.6" y="188" transform="rotate(-90 55.6 188)">5</text>
<text x="58.2" y="188" transform="rotate(-90 58.2 188)">6</text>
<text x="60.7" y="188" transform="rotate(-90 60.7 188)">7</text>
<text x="63.2" y="188" transform="rotate(-90 63.2 188)">8</text>
<text x="65.8" y="188" transform="rotate(-90 65.8 188)">9</text>
<text x="68.3" y="188.6" transform="rotate(-90 68.3 188.6)">10</text>
<text x="70.9" y="188.6" transform="rotate(-90 70.9 188.6)">11</text>
<text x="73.4" y="188.6" transform="rotate(-90 73.4 188.6)">12</text>
<text x="75.9" y="188.6" transform="rotate(-90 75.9 188.6)">13</text>
<text x="78.5" y="188.6" transform="rotate(-90 78.5 188.6)">14</text>
<text x="81" y="188.6" transform="rotate(-90 81 188.6)">15</text>
</g>
<text font-size="1.8" fill="#840084" x="30.5" y="59.3">197-0512E</text>
<g font-size="1.8" fill="#aaa">
<text x="48" y="70.6" transform="rotate(-90 48 70.6)">4</text>
<text x="53.9" y="75.9">3</text>
</g>
<g font-size="1.8" fill="#989898">
<text x="38" y="75.8">ZG1</text>
<text x="49" y="77.1">OUT</text>
<text x="49.1" y="75.1" transform="rotate(-90 49.1 75.1)">Vcc</text>
<text x="30" y="78.3">31.3344MHz</text>
<text x="49.1" y="80.8" transform="rotate(-90 49.1 80.8)">GND</text>
</g>
<g font-size="1.8" fill="#0000c2">
<text x="100" y="91.6">Fused</text>
<text x="100" y="93.6">and</text>
<text x="104.6" y="93.6">Floppy</text>
<text x="106.7" y="91.6">5V</text>
<text x="110.2" y="91.6">for</text>
<text x="114" y="91.6">ADB</text>
<text x="100" y="127.1">Chassis</text>
<text x="108.4" y="127.1">Ground</text>
</g>
</svg>
